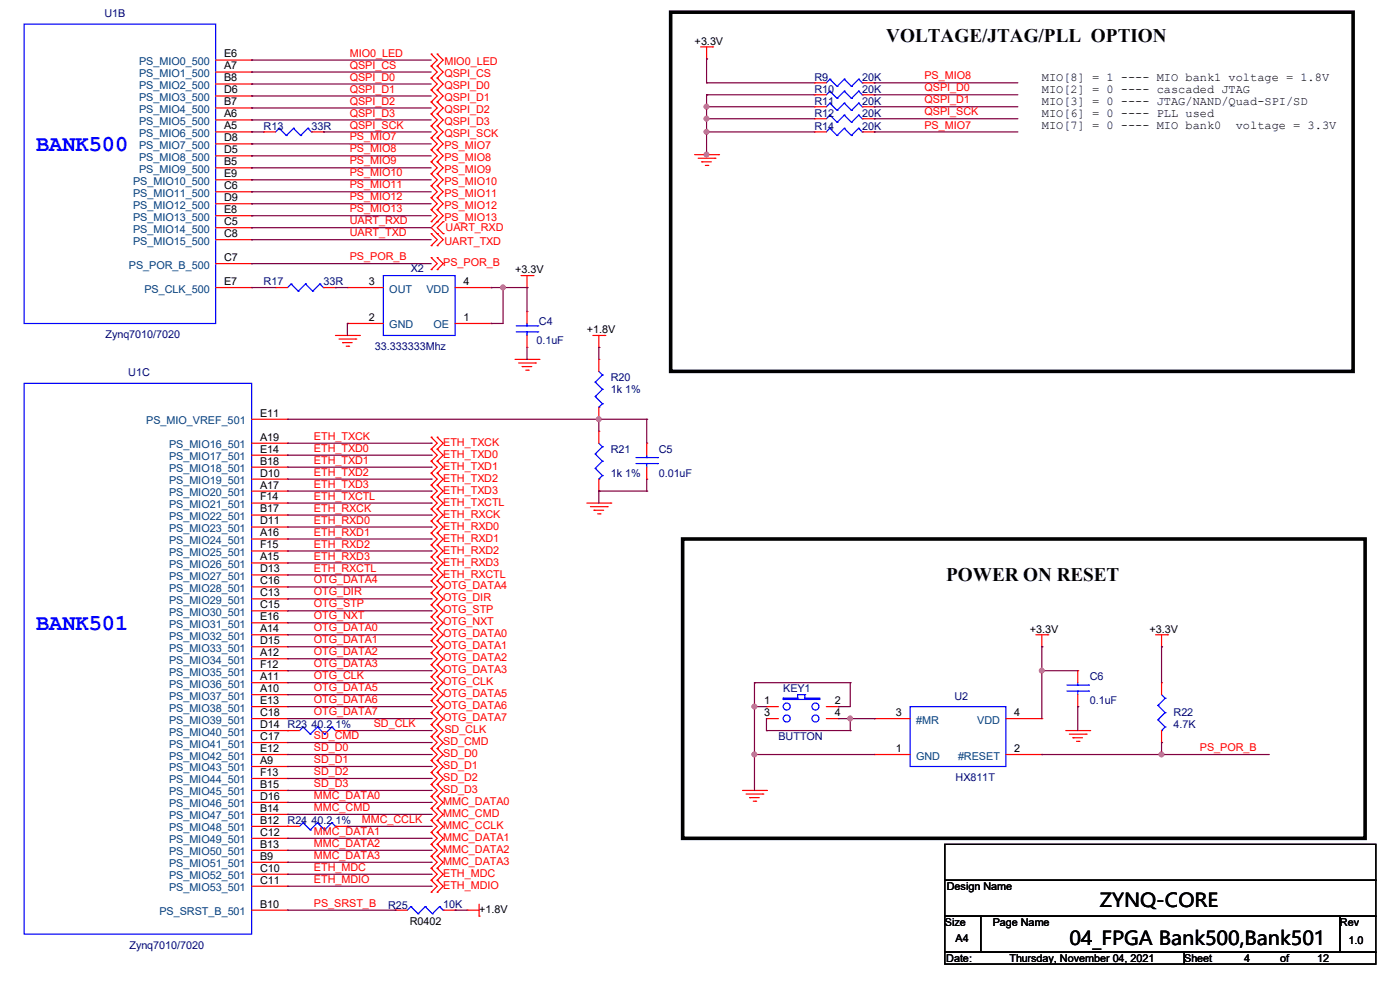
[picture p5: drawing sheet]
<svg xmlns="http://www.w3.org/2000/svg" width="297mm" height="210mm" viewBox="0 0 297 210" stroke-linecap="round" stroke-linejoin="round" font-family="sans-serif">
<path d="M142.3 2.6h144.8v76.2h-144.8zM144.8 114.3h144.8v63.5h-144.8z" fill="none" stroke="#000" stroke-width=".76"/>
<g fill="none" stroke="#f00" stroke-width=".25">
<path d="M45.8 12.7h7.6M45.8 15.3h7.6M45.8 17.8h7.6M53.4 12.7h.1M53.4 15.3h.1M53.4 17.8h.1M91.5 11.5h.1M91.5 14h.1M91.5 16.6h.1M91.5 19.1h.1M91.5 11.5l1.3 1.2-1.3 1.3M91.5 14l1.3 1.3-1.3 1.3"/>
<path d="M91.5 16.6l1.3 1.2-1.3 1.3M91.5 19.1l1.3 1.3-1.3 1.2M92.8 11.5h.1M92.8 14h.1M92.8 16.6h.1M92.8 19.1h.1M92.8 11.5l1.2 1.2-1.2 1.3M92.8 14l1.2 1.3-1.2 1.3M92.8 16.6l1.2 1.2-1.2 1.3M92.8 19.1l1.2 1.3-1.2 1.2M148.6 9.9h2.6M149.9 12.5h.1"/>
<path d="M149.9 9.9v2.6M151.2 9.9h.1M172.8 17.6h.1M172.8 17.6h2.5M182.9 17.6h2.6M185.5 17.6h.1M45.8 20.4h7.6M45.8 22.9h7.6M45.8 25.4h7.6M45.8 28h7.6M45.8 30.5h7.6M45.8 33.1h7.6"/>
<path d="M45.8 35.6h7.6M45.8 38.1h7.6M53.4 20.4h.1M53.4 22.9h.1M53.4 25.4h.1M53.4 28h.1M53.4 30.5h.1M53.4 33.1h.1M53.4 35.6h.1M53.4 38.1h.1M55.9 28h.1M55.9 28h2.6"/>
<path d="M66.1 28h2.5M68.6 28h.1M91.5 21.6h.1M91.5 24.2h.1M91.5 26.7h.1M91.5 29.3h.1M91.5 31.8h.1M91.5 34.3h.1M91.5 36.9h.1M91.5 39.4h.1M91.5 21.6l1.3 1.3-1.3 1.3M91.5 24.2l1.3 1.2-1.3 1.3"/>
<path d="M91.5 26.7l1.3 1.3-1.3 1.3M91.5 29.3l1.3 1.2-1.3 1.3M91.5 31.8l1.3 1.3-1.3 1.2M91.5 34.3l1.3 1.3-1.3 1.3M91.5 36.9l1.3 1.2-1.3 1.3M91.5 39.4l1.3 1.3-1.3 1.3M92.8 21.6h.1M92.8 24.2h.1M92.8 26.7h.1M92.8 29.3h.1M92.8 31.8h.1M92.8 34.3h.1"/>
<path d="M92.8 36.9h.1M92.8 39.4h.1M92.8 21.6l1.2 1.3-1.2 1.3M92.8 24.2l1.2 1.2-1.2 1.3M92.8 26.7l1.2 1.3-1.2 1.3M92.8 29.3l1.2 1.2-1.2 1.3M92.8 31.8l1.2 1.3-1.2 1.2M92.8 34.3l1.2 1.3-1.2 1.3M92.8 36.9l1.2 1.2-1.2 1.3M92.8 39.4l1.2 1.3-1.2 1.3M147.4 32.8h5M148.1 33.6h3.6"/>
<path d="M148.9 34.3h.1M148.9 34.3h2M149.6 35.1h.6M150.2 35.1h.1M151.7 33.6h.1M152.4 32.8h.1M172.8 22.6h.1M172.8 28h.1M172.8 25.2h.1M172.8 20.1h.1M172.8 22.6h2.5M172.8 28h2.5"/>
<path d="M172.8 25.2h2.5M172.8 20.1h2.5M182.9 22.6h2.6M182.9 28h2.6M182.9 25.2h2.6M182.9 20.1h2.6M185.5 22.6h.1M185.5 28h.1M185.5 25.2h.1M185.5 20.1h.1M45.8 40.7h7.6M45.8 43.2h7.6"/>
<path d="M45.8 45.8h7.6M45.8 48.3h7.6M45.8 50.8h7.6M45.8 55.9h7.6M53.4 40.7h.1M53.4 43.2h.1M53.4 45.8h.1M53.4 48.3h.1M53.4 50.8h.1M53.4 55.9h.1M91.5 42h.1M91.5 44.5h.1"/>
<path d="M91.5 47h.1M91.5 49.6h.1M91.5 52.1h.1M91.5 57.2h.1M91.5 54.7h.1M91.5 42l1.3 1.2-1.3 1.3M91.5 44.5l1.3 1.3-1.3 1.2M91.5 49.6l1.3 1.2-1.3 1.3M91.5 54.7l1.3 1.2-1.3 1.3M92.8 42h.1M92.8 44.5h.1M92.8 47h.1"/>
<path d="M92.8 49.6h.1M92.8 52.1h.1M92.8 57.2h.1M92.8 54.7h.1M92.8 42l1.2 1.2-1.2 1.3M92.8 44.5l1.2 1.3-2.5 2.5 2.5 2.5-1.2 1.3M92.8 54.7l1.2 1.2-1.2 1.3M94 49.6h.1M94 47h.1M94 47l-1.2 1.3 1.2 1.3M110.5 58.5h2.6M111.8 58.5v2.5"/>
<path d="M113.1 58.5h.1M45.8 61h7.6M53.4 61h.1M58.5 61h.1M58.5 61h2.5M68.6 61h2.6M71.2 61h.1M71.2 71.2h5M71.9 71.9h3.6M72.7 72.7h.1M72.7 72.7h2M73.4 73.4h.6"/>
<path d="M73.7 68.6h.1M73.7 61h.1M73.7 61h7.6M73.7 68.6h7.6M74 73.4h.1M75.5 71.9h.1M76.2 71.2h.1M96.6 61h7.6M96.6 68.6h7.6M104.2 68.6h.1M104.2 61h.1M109.3 76.2h5"/>
<path d="M110 77h3.6M110.8 77.8h.1M110.8 77.8h2M111.5 78.5h.6M111.8 61h.1M111.8 66.1h.1M111.8 73.7h.1M111.8 66.1v2.5M111.8 71.2v2.5M112.1 78.5h.1M113.6 77h.1M114.3 76.2h.1"/>
<path d="M125.8 71.2h2.5M127 73.7h.1M127 76.2h.1M127 71.2v2.5M127 76.2v2.6M128.3 71.2h.1M53.4 88.9h7.6M53.4 94h7.6M53.4 96.6h7.6M53.4 99.1h7.6M61 88.9h.1M61 94h.1"/>
<path d="M61 96.6h.1M61 99.1h.1M91.5 95.3h.1M91.5 92.8h.1M91.5 97.8h.1M91.5 92.8l1.3 1.2-1.3 1.3M91.5 95.3l1.3 1.3-1.3 1.2M91.5 97.8l1.3 1.3-1.3 1.3M92.8 95.3h.1M92.8 92.8h.1M92.8 97.8h.1M92.8 92.8l1.2 1.2-1.2 1.3"/>
<path d="M92.8 95.3l1.2 1.3-1.2 1.2M92.8 97.8l1.2 1.3-1.2 1.3M127 91.5h.1M127 88.9h.1M127 86.4v2.5M127 91.5v2.5M137.2 94h.1M137.2 94v2.6M137.2 99.1v2.5M53.4 106.7h7.6M53.4 101.6h7.6M53.4 104.2h7.6"/>
<path d="M53.4 109.3h7.6M53.4 111.8h7.6M53.4 114.3h7.6M53.4 116.9h7.6M53.4 119.4h7.6M61 101.6h.1M61 104.2h.1M61 106.7h.1M61 109.3h.1M61 111.8h.1M61 114.3h.1M61 116.9h.1"/>
<path d="M61 119.4h.1M91.5 110.5h.1M91.5 108h.1M91.5 118.2h.1M91.5 100.4h.1M91.5 102.9h.1M91.5 105.5h.1M91.5 113.1h.1M91.5 115.6h.1M91.5 108l1.3 1.3-1.3 1.2M91.5 118.2l1.3 1.2-1.3 1.3M91.5 100.4l1.3 1.2-1.3 1.3"/>
<path d="M91.5 102.9l1.3 1.3-1.3 1.3M91.5 105.5l1.3 1.2-1.3 1.3M91.5 110.5l1.3 1.3-1.3 1.3M91.5 113.1l1.3 1.2-1.3 1.3M91.5 115.6l1.3 1.3-1.3 1.3M92.8 110.5h.1M92.8 108h.1M92.8 118.2h.1M92.8 100.4h.1M92.8 102.9h.1M92.8 105.5h.1M92.8 113.1h.1"/>
<path d="M92.8 115.6h.1M92.8 108l1.2 1.3-1.2 1.2M92.8 118.2l1.2 1.2-1.2 1.3M92.8 100.4l1.2 1.2-1.2 1.3M92.8 102.9l1.2 1.3-1.2 1.3M92.8 105.5l1.2 1.2-1.2 1.3M92.8 110.5l1.2 1.3-1.2 1.3M92.8 113.1l1.2 1.2-1.2 1.3M92.8 115.6l1.2 1.3-1.2 1.3M124.5 106.7h5.1M125.3 107.5h3.5M126 108.2h.1"/>
<path d="M126 108.2h2.1M126.8 109h.5M127 104.2h.1M127 101.6v2.6M127.3 109h.1M128.8 107.5h.1M129.6 106.7h.1M137.2 101.6h.1M53.4 134.7h7.6M53.4 122h7.6M53.4 124.5h7.6M53.4 127h7.6"/>
<path d="M53.4 129.6h7.6M53.4 132.1h7.6M53.4 137.2h7.6M53.4 139.7h7.6M61 122h.1M61 124.5h.1M61 127h.1M61 129.6h.1M61 132.1h.1M61 134.7h.1M61 137.2h.1M61 139.7h.1"/>
<path d="M91.5 120.7h.1M91.5 128.3h.1M91.5 125.8h.1M91.5 123.2h.1M91.5 130.9h.1M91.5 133.4h.1M91.5 135.9h.1M91.5 138.5h.1M91.5 125.8l1.3 1.2-1.3 1.3M91.5 123.2l1.3 1.3-1.3 1.3M91.5 128.3l1.3 1.3-1.3 1.3M91.5 130.9l1.3 1.2-1.3 1.3"/>
<path d="M91.5 133.4l1.3 1.3-1.3 1.2M91.5 135.9l1.3 1.3-1.3 1.3M91.5 138.5l1.3 1.2-1.3 1.3M91.5 120.7l1.3 1.3-1.3 1.2M92.8 120.7h.1M92.8 128.3h.1M92.8 125.8h.1M92.8 123.2h.1M92.8 130.9h.1M92.8 133.4h.1M92.8 135.9h.1M92.8 138.5h.1"/>
<path d="M92.8 125.8l1.2 1.2-1.2 1.3M92.8 123.2l1.2 1.3-1.2 1.3M92.8 128.3l1.2 1.3-1.2 1.3M92.8 130.9l1.2 1.2-1.2 1.3M92.8 133.4l1.2 1.3-1.2 1.2M92.8 135.9l1.2 1.3-1.2 1.3M92.8 138.5l1.2 1.2-1.2 1.3M92.8 120.7l1.2 1.3-1.2 1.2M219.8 134.7h2.5M221 137.2h.1M221 134.7v2.5M222.3 134.7h.1"/>
<path d="M245.2 134.7h2.5M246.4 137.2h.1M246.4 134.7v2.5M247.7 134.7h.1M53.4 155h10.1M53.4 152.4h7.6M53.4 149.9h7.6M53.4 142.3h7.6M53.4 144.8h7.6M53.4 147.4h7.6M53.4 157.5h7.6M61 142.3h.1"/>
<path d="M61 144.8h.1M61 147.4h.1M61 149.9h.1M61 152.4h.1M61 155h.1M61 157.5h.1M71.2 155h2.5M73.7 155h.1M91.5 143.6h.1M91.5 141h.1M91.5 153.7h.1M91.5 156.3h.1"/>
<path d="M91.5 146.1h.1M91.5 148.6h.1M91.5 151.2h.1M91.5 158.8h.1M91.5 141l1.3 1.3-1.3 1.3M91.5 153.7l1.3 1.3-1.3 1.3M91.5 143.6l1.3 1.2-1.3 1.3M91.5 146.1l1.3 1.3-1.3 1.2M91.5 148.6l1.3 1.3-1.3 1.3M91.5 151.2l1.3 1.2-1.3 1.3M91.5 158.8l1.3 1.3-1.3 1.2M91.5 156.3l1.3 1.2-1.3 1.3"/>
<path d="M92.8 143.6h.1M92.8 141h.1M92.8 153.7h.1M92.8 156.3h.1M92.8 146.1h.1M92.8 148.6h.1M92.8 151.2h.1M92.8 158.8h.1M92.8 141l1.2 1.3-1.2 1.3M92.8 153.7l1.2 1.3-1.2 1.3M92.8 143.6l1.2 1.2-1.2 1.3M92.8 146.1l1.2 1.3-1.2 1.2"/>
<path d="M92.8 148.6l1.2 1.3-1.2 1.3M92.8 151.2l1.2 1.2-1.2 1.3M92.8 158.8l1.2 1.3-1.2 1.2M92.8 156.3l1.2 1.2-1.2 1.3M162.6 149.9h.1M162.6 152.4h.1M162.6 152.4h2.5M162.6 149.9h2.5M175.3 152.4h2.5M175.3 149.9h2.5M177.8 149.9h.1M177.8 152.4h.1"/>
<path d="M185.5 152.4h.1M185.5 152.4h7.6M213.4 152.4h7.6M221 152.4h.1M226.1 155h5.1M226.9 155.7h3.5M227.6 156.5h.1M227.6 156.5h2.1M228.4 157.3h.5M228.6 142.3h.1M228.6 149.9h.1M228.6 142.3v2.5"/>
<path d="M228.6 147.4v2.5M228.9 157.3h.1M230.4 155.7h.1M231.2 155h.1M246.4 144.8h.1M246.4 157.5h.1M246.4 144.8v2.6M246.4 155v2.5M53.4 167.7h7.6M53.4 160.1h7.6M53.4 175.3h10.1M53.4 162.6h7.6"/>
<path d="M53.4 165.1h7.6M53.4 170.2h7.6M53.4 172.8h7.6M53.4 177.8h7.6M61 175.3h.1M61 160.1h.1M61 162.6h.1M61 165.1h.1M61 167.7h.1M61 170.2h.1M61 172.8h.1M61 177.8h.1"/>
<path d="M71.2 175.3h2.5M73.7 175.3h.1M91.5 163.9h.1M91.5 161.3h.1M91.5 171.5h.1M91.5 169h.1M91.5 174h.1M91.5 176.6h.1M91.5 179.1h.1M91.5 166.4h.1M91.5 161.3l1.3 1.3-1.3 1.3M91.5 169l1.3 1.2-1.3 1.3"/>
<path d="M91.5 171.5l1.3 1.3-1.3 1.2M91.5 174l1.3 1.3-1.3 1.3M91.5 176.6l1.3 1.2-1.3 1.3M91.5 179.1l1.3 1.3-1.3 1.3M91.5 163.9l1.3 1.2-1.3 1.3M91.5 166.4l1.3 1.3-1.3 1.3M92.8 163.9h.1M92.8 161.3h.1M92.8 171.5h.1M92.8 169h.1M92.8 174h.1M92.8 176.6h.1"/>
<path d="M92.8 179.1h.1M92.8 166.4h.1M92.8 161.3l1.2 1.3-1.2 1.3M92.8 169l1.2 1.2-1.2 1.3M92.8 171.5l1.2 1.3-1.2 1.2M92.8 174l1.2 1.3-1.2 1.3M92.8 176.6l1.2 1.2-1.2 1.3M92.8 179.1l1.2 1.3-1.2 1.3M92.8 163.9l1.2 1.2-1.2 1.3M92.8 166.4l1.2 1.3-1.2 1.3M157.5 167.7h5.1M158.3 168.4h3.5"/>
<path d="M159 169.2h.1M159 169.2h2.1M159.8 170h.5M160.3 170h.1M161.8 168.4h.1M162.6 167.7h.1M185.5 160.1h.1M185.5 160.1h7.6M213.4 160.1h7.6M221 160.1h.1M53.4 193.1h7.6M53.4 180.4h7.6"/>
<path d="M53.4 182.9h7.6M53.4 185.5h7.6M53.4 188h7.6M61 180.4h.1M61 182.9h.1M61 185.5h.1M61 188h.1M61 193.1h.1M83.9 193.1h.1M83.9 193.1h2.5M91.5 181.7h.1M91.5 184.2h.1"/>
<path d="M91.5 186.7h.1M91.5 189.3h.1M91.5 181.7l1.3 1.2-1.3 1.3M91.5 184.2l1.3 1.3-1.3 1.2M91.5 186.7l1.3 1.3-1.3 1.3M92.8 181.7h.1M92.8 184.2h.1M92.8 186.7h.1M92.8 189.3h.1M92.8 181.7l1.2 1.2-1.2 1.3M92.8 184.2l1.2 1.3-1.2 1.2M92.8 186.7l1.2 1.3-1.2 1.3"/>
<path d="M94 193.1h2.6M96.6 193.1h.1M99.1 193.1h.1M99.1 193.1h2.5M101.6 194.4h.1M101.6 191.8v2.6"/>
</g>
<path d="M200.4 179.1h91.5v7.6h-91.5zM200.4 186.7h91.5v7.7h-91.5zM200.4 194.4h7.7v7.6h-7.7zM208.1 194.4h76.2v7.6h-76.2zM284.3 194.4h7.6v7.6h-7.6zM200.4 202h50.8v2.5h-50.8zM251.2 202h40.7v2.5h-40.7z" fill="none" stroke="#000" stroke-width=".25"/>
<g fill="none" stroke="#00f" stroke-width=".25">
<path d="M5.1 5.1h40.7v63.5h-40.7zM176.1 16.8h.1M176.1 19.3h.1M176.1 16.8l-.8 .8M176.1 16.8l1.5 1.5M176.1 19.3l-.8 .8M176.1 19.3l1.5 1.6M177.6 18.3h.1M179.1 16.8h.1M179.1 19.3h.1M179.1 16.8l-1.5 1.5M179.1 16.8l1.5 1.5"/>
<path d="M179.1 19.3l-1.5 1.6M179.1 19.3l1.5 1.6M180.6 18.3h.1M182.2 16.8h.1M182.2 19.3h.1M182.2 16.8l-1.6 1.5M182.2 16.8l.7 .8M182.2 19.3l-1.6 1.6M182.2 19.3l.7 .8M182.9 17.6h.1M59.2 27.2h.1M59.2 27.2l-.7 .8"/>
<path d="M59.2 27.2l1.5 1.5M60.7 28.7h.1M62.3 27.2h.1M62.3 27.2l-1.6 1.5M62.3 27.2l1.5 1.5M63.8 28.7h.1M65.3 27.2h.1M65.3 27.2l-1.5 1.5M65.3 27.2l.8 .8M66.1 28h.1M176.1 21.9h.1M176.1 27.2h.1"/>
<path d="M176.1 24.4h.1M176.1 21.9l-.8 .7M176.1 21.9l1.5 1.5M176.1 27.2l-.8 .8M176.1 27.2l1.5 1.5M176.1 24.4l-.8 .8M176.1 24.4l1.5 1.6M177.6 23.4h.1M177.6 28.7h.1M177.6 26h.1M177.6 20.9h.1M179.1 21.9h.1"/>
<path d="M179.1 27.2h.1M179.1 24.4h.1M179.1 21.9l-1.5 1.5M179.1 21.9l1.5 1.5M179.1 27.2l-1.5 1.5M179.1 27.2l1.5 1.5M179.1 24.4l-1.5 1.6M179.1 24.4l1.5 1.6M180.6 23.4h.1M180.6 28.7h.1M180.6 26h.1M180.6 20.9h.1"/>
<path d="M182.2 21.9h.1M182.2 27.2h.1M182.2 24.4h.1M182.2 21.9l-1.6 1.5M182.2 21.9l.7 .7M182.2 27.2l-1.6 1.5M182.2 27.2l.7 .8M182.2 24.4l-1.6 1.6M182.2 24.4l.7 .8M182.9 22.6h.1M182.9 28h.1M182.9 25.2h.1"/>
<path d="M182.9 20.1h.1M81.3 58.5h15.3v12.7h-15.3zM61.8 60.2h.1M61.8 60.2l-.8 .8M61.8 60.2l1.5 1.6M63.3 61.8h.1M64.8 60.2h.1M64.8 60.2l-1.5 1.6M64.8 60.2l1.5 1.6M66.3 61.8h.1M67.9 60.2h.1M67.9 60.2l-1.6 1.6"/>
<path d="M67.9 60.2l.7 .8M68.6 61h.1M109.5 70.4h4.6M109.5 69.1h4.6M111.8 69.1h.1M111.8 70.4h.1M111.8 68.6v.5M111.8 70.4v.8M114.1 70.4h.1M114.1 69.1h.1M127 78.8l.8 .7M127.8 79.5h.1"/>
<path d="M127.8 79.5l-1.5 1.6M5.1 81.3h48.3v116.9h-48.3zM126.3 96.3h.1M126.3 99.4h.1M126.3 81.1h.1M126.3 84.1h.1M126.3 96.3l1.5 1.5M126.3 99.4l1.5 1.5M126.3 81.1l1.5 1.5M126.3 84.1l1.5 1.5M127 86.4h.1M127 94l.8 .8"/>
<path d="M127.8 94.8h.1M127.8 97.8h.1M127.8 82.6h.1M127.8 85.6h.1M127.8 94.8l-1.5 1.5M127.8 97.8l-1.5 1.6M127.8 82.6l-1.5 1.5M127.8 85.6l-.8 .8M134.9 98.3h4.6M134.9 97.1h4.6M137.2 97.1h.1M137.2 98.3h.1"/>
<path d="M137.2 96.6v.5M137.2 98.3v.8M139.5 98.3h.1M139.5 97.1h.1M127 101.6h.1M127.8 100.9h.1M127.8 100.9l-.8 .7M64.3 154.2h.1M64.3 154.2l-.8 .8M64.3 154.2l1.5 1.5M65.8 155.7h.1M67.4 154.2h.1"/>
<path d="M67.4 154.2l-1.6 1.5M67.4 154.2l1.5 1.5M68.9 155.7h.1M70.4 154.2h.1M70.4 154.2l-1.5 1.5M70.4 154.2l.8 .8M71.2 155h.1M166.2 148.1h.1M166.2 148.4h.1M166.2 148.4h7.6M166.2 148.1h3M166.2 148.1v.3"/>
<path d="M169.2 147.4h.1M169.2 148.1h.1M169.2 147.4h1.5M169.2 147.4v.7M170.7 148.1h.1M170.7 147.4h.1M170.7 148.1h3.1M170.7 147.4v.7M173.8 148.4h.1M173.8 148.1h.1M173.8 148.1v.3M193.1 149.9h20.3v12.7h-20.3z"/>
<path d="M226.4 146.6h4.5M226.4 145.3h4.5M228.6 145.3h.1M228.6 146.6h.1M228.6 144.8v.5M228.6 146.6v.8M230.9 146.6h.1M230.9 145.3h.1M245.7 149.6h.1M245.7 152.7h.1M245.7 149.6l1.5 1.6M245.7 152.7l1.5 1.5"/>
<path d="M246.4 155h.1M246.4 147.4l.8 .7M247.2 148.1h.1M247.2 151.2h.1M247.2 154.2h.1M247.2 148.1l-1.5 1.5M247.2 151.2l-1.5 1.5M247.2 154.2l-.8 .8M64.3 174.5h.1M64.3 174.5l-.8 .8M64.3 174.5l1.5 1.6M65.8 176.1h.1"/>
<path d="M67.4 174.5h.1M67.4 174.5l-1.6 1.6M67.4 174.5l1.5 1.6M68.9 176.1h.1M70.4 174.5h.1M70.4 174.5l-1.5 1.6M70.4 174.5l.8 .8M71.2 175.3h.1M87.2 192.3h.1M87.2 192.3l-.8 .8M87.2 192.3l1.5 1.5M88.7 193.8h.1"/>
<path d="M90.2 192.3h.1M90.2 192.3l-1.5 1.5M90.2 192.3l1.5 1.5M91.7 193.8h.1M93.3 192.3h.1M93.3 192.3l-1.6 1.5M93.3 192.3l.7 .8M94 193.1h.1"/>
<circle cx="166.9" cy="152.4" r=".74"/>
<circle cx="166.9" cy="149.9" r=".74"/>
<circle cx="173" cy="152.4" r=".74"/>
<circle cx="173" cy="149.9" r=".74"/>
</g>
<g fill="none" stroke="#800040" stroke-width=".25">
<path d="M53.4 12.7h.1M53.4 15.3h.1M53.4 17.8h.1M53.4 12.7h38.1M53.4 15.3h38.1M53.4 17.8h38.1M149.9 12.5h.1M149.9 17.6h.1M149.9 12.5v5.1M149.9 17.6h22.9M185.5 17.6h.1M185.5 17.6h30.4"/>
<path d="M53.4 20.4h.1M53.4 22.9h.1M53.4 25.4h.1M53.4 30.5h.1M53.4 33.1h.1M53.4 35.6h.1M53.4 38.1h.1M53.4 28h.1M53.4 20.4h38.1M53.4 22.9h38.1M53.4 25.4h38.1M53.4 28h2.5"/>
<path d="M53.4 30.5h38.1M53.4 33.1h38.1M53.4 35.6h38.1M53.4 38.1h38.1M68.6 28h.1M68.6 28h22.9M149.9 20.1h.1M149.9 22.6h.1M149.9 25.2h.1M149.9 28h.1M149.9 33.1h.1M149.9 28h22.9"/>
<path d="M149.9 20.1v13M149.9 20.1h22.9M149.9 22.6h22.9M149.9 25.2h22.9M185.5 20.1h.1M185.5 22.6h.1M185.5 25.2h.1M185.5 28h.1M185.5 28h30.4M185.5 20.1h30.4M185.5 22.6h30.4M185.5 25.2h30.4"/>
<path d="M53.4 40.7h.1M53.4 43.2h.1M53.4 48.3h.1M53.4 50.8h.1M53.4 55.9h.1M53.4 45.8h.1M53.4 40.7h38.1M53.4 43.2h38.1M53.4 48.3h38.1M53.4 50.8h38.1M53.4 55.9h38.1M53.4 45.8h38.1"/>
<path d="M53.4 61h.1M53.4 61h5.1M71.2 61h.1M71.2 61h2.5M73.7 68.6h.1M73.7 68.6v2.6M104.2 61h.1M104.2 68.6h.1M104.2 61h7.6M106.7 61h.1M106.7 61v7.6h-2.5M111.8 61h.1"/>
<path d="M111.8 76.2h.1M111.8 61v5.1M111.8 73.7v2.5M127 73.7h.1M127 73.7v2.5M61 88.9h76.2M61 94h30.5M61 96.6h30.5M61 99.1h30.5M91.5 94h.1M91.5 96.6h.1M91.5 99.1h.1"/>
<path d="M127 88.9h.1M127 88.9v2.6M137.2 88.9h.1M137.2 88.9v5.1M61 109.3h30.5M61 119.4h30.5M61 104.2h30.5M61 101.6h30.5M61 106.7h30.5M61 111.8h30.5M61 114.3h30.5M61 116.9h30.5"/>
<path d="M91.5 109.3h.1M91.5 119.4h.1M91.5 101.6h.1M91.5 104.2h.1M91.5 106.7h.1M91.5 111.8h.1M91.5 114.3h.1M91.5 116.9h.1M127 104.2h.1M127 104.2v2.5M127 104.2h10.2M137.2 104.2h.1"/>
<path d="M137.2 101.6v2.6M61 127h30.5M61 124.5h30.5M61 129.6h30.5M61 132.1h30.5M61 134.7h30.5M61 137.2h30.5M61 139.7h30.5M61 122h30.5M91.5 127h.1M91.5 124.5h.1M91.5 129.6h.1"/>
<path d="M91.5 132.1h.1M91.5 134.7h.1M91.5 137.2h.1M91.5 139.7h.1M91.5 122h.1M221 137.2h.1M221 137.2v15.2M246.4 137.2h.1M246.4 137.2v7.6M61 142.3h30.5M61 152.4h30.5M61 144.8h30.5"/>
<path d="M61 147.4h30.5M61 149.9h30.5M61 157.5h30.5M73.7 155h17.8M91.5 142.3h.1M91.5 155h.1M91.5 144.8h.1M91.5 147.4h.1M91.5 149.9h.1M91.5 152.4h.1M91.5 157.5h.1M160.1 144.8h.1"/>
<path d="M160.1 149.9h.1M160.1 144.8v22.9M160.1 144.8h20.3M160.1 149.9h2.5M162.6 155h.1M162.6 155h17.8M162.6 152.4v2.6M177.8 149.9h.1M177.8 152.4h7.7M180.4 152.4h.1M180.4 144.8h.1M180.4 155h.1"/>
<path d="M180.4 144.8v5.1h-2.6M180.4 152.4v2.6M185.5 152.4h.1M221 142.3h.1M221 142.3h7.6M228.6 149.9h.1M228.6 149.9v5.1M246.4 157.5h.1M246.4 157.5v2.6M61 160.1h30.5M61 162.6h30.5M61 170.2h30.5"/>
<path d="M61 172.8h30.5M61 177.8h30.5M61 165.1h30.5M61 167.7h30.5M73.7 175.3h17.8M91.5 162.6h.1M91.5 170.2h.1M91.5 172.8h.1M91.5 177.8h.1M91.5 175.3h.1M91.5 160.1h.1M91.5 165.1h.1"/>
<path d="M91.5 167.7h.1M160.1 160.1h.1M160.1 160.1h25.4M221 160.1h.1M221 160.1h48.3M246.4 160.1h.1M61 180.4h30.5M61 182.9h30.5M61 193.1h22.9M61 185.5h30.5M61 188h30.5M83.9 193.1h.1"/>
<path d="M91.5 180.4h.1M91.5 182.9h.1M91.5 185.5h.1M91.5 188h.1M96.6 193.1h.1M96.6 193.1h2.5"/>
</g>
<g fill="#f0f" stroke="#f0f" stroke-width=".25">
<circle cx="106.7" cy="61" r=".49"/>
<circle cx="221" cy="142.3" r=".49"/>
<circle cx="246.4" cy="160" r=".49"/>
<circle cx="149.9" cy="22.6" r=".49"/>
<circle cx="149.9" cy="25.2" r=".49"/>
<circle cx="149.9" cy="28" r=".49"/>
<circle cx="149.9" cy="32.8" r=".49"/>
<circle cx="127" cy="88.9" r=".49"/>
<circle cx="160" cy="149.9" r=".49"/>
<circle cx="160" cy="160" r=".49"/>
<circle cx="180.4" cy="152.4" r=".49"/>
</g>
<g font-size="4.8" fill="#00f">
<text x="7.7" y="32">BANK500</text>
<text x="7.7" y="133.6">BANK501</text>
</g>
<g font-size="4.1">
<text x="188" y="8.8">VOLTAGE/JTAG/PLL OPTION</text>
<text x="200.7" y="123.1">POWER ON RESET</text>
<text x="233.3" y="192.4">ZYNQ-CORE</text>
<text x="226.9" y="200.6">04_FPGA Bank500,Bank501</text>
</g>
<g font-size="2.5">
<text x="221" y="17.1">MIO[8] = 1 ---- MIO bank1 voltage = 1.8V</text>
<text x="221" y="19.6">MIO[2] = 0 ---- cascaded JTAG</text>
<text x="221" y="22.2">MIO[3] = 0 ---- JTAG/NAND/Quad-SPI/SD</text>
<text x="221" y="24.7">MIO[6] = 0 ---- PLL used</text>
<text x="221" y="27.3">MIO[7] = 0 ---- MIO bank0</text>
<text x="262.2" y="27.3">voltage = 3.3V</text>
</g>
<g font-size="2.3" fill="#000080">
<text x="22.1" y="3.6">U1B</text>
<text x="172.8" y="17.1">R9</text>
<text x="182.9" y="17.1">20K</text>
<text x="172.8" y="22.2">R11</text>
<text x="172.8" y="19.6">R10</text>
<text x="182.9" y="22.2">20K</text>
<text x="182.9" y="19.6">20K</text>
<text x="55.9" y="27.5">R13</text>
<text x="66.1" y="27.5">33R</text>
<text x="172.8" y="27.5">R14</text>
<text x="172.8" y="24.7">R12</text>
<text x="182.9" y="27.5">20K</text>
<text x="182.9" y="24.7">20K</text>
<text x="87.2" y="57.7">X2</text>
<text x="55.9" y="60.5">R17</text>
<text x="68.6" y="60.5">33R</text>
<text x="22.4" y="71.7">Zynq7010/7020</text>
<text x="114.3" y="68.9">C4</text>
<text x="79.5" y="74.3">33.333333Mhz</text>
<text x="113.8" y="73">0.1uF</text>
<text x="27.2" y="79.8">U1C</text>
<text x="129.6" y="80.9">R20</text>
<text x="129.6" y="83.4">1k 1%</text>
<text x="129.6" y="96.1">R21</text>
<text x="129.6" y="101.2">1k 1%</text>
<text x="139.7" y="96.1">C5</text>
<text x="139.7" y="101.2">0.01uF</text>
<text x="166.2" y="146.9">KEY1</text>
<text x="202.5" y="148.4">U2</text>
<text x="231.2" y="144.4">C6</text>
<text x="231.2" y="149.4">0.1uF</text>
<text x="61" y="154.5">R23 40.2 1%</text>
<text x="249" y="152">R22</text>
<text x="249" y="154.5">4.7K</text>
<text x="165.1" y="157.1">BUTTON</text>
<text x="202.7" y="165.7">HX811T</text>
<text x="61" y="174.8">R24 40.2 1%</text>
<text x="82.3" y="192.9">R25</text>
<text x="94" y="192.6">10K</text>
<text x="27.5" y="201.3">Zynq7010/7020</text>
</g>
<g font-size="2.3">
<text x="147.4" y="9.5">+3.3V</text>
<text x="47.5" y="12.2">E6</text>
<text x="47.5" y="14.7">A7</text>
<text x="47.5" y="17.3">B8</text>
<text x="47.5" y="19.8">D6</text>
<text x="47.5" y="22.4">B7</text>
<text x="47.5" y="24.9">A6</text>
<text x="47.5" y="27.4">A5</text>
<text x="47.5" y="30">D8</text>
<text x="47.5" y="32.5">D5</text>
<text x="47.5" y="35.1">B5</text>
<text x="47.5" y="37.6">E9</text>
<text x="47.5" y="40.1">C6</text>
<text x="47.5" y="42.7">D9</text>
<text x="47.5" y="45.2">E8</text>
<text x="47.5" y="47.8">C5</text>
<text x="47.5" y="50.3">C8</text>
<text x="47.5" y="55.4">C7</text>
<text x="109.3" y="58">+3.3V</text>
<text x="47.5" y="60.5">E7</text>
<text x="78.3" y="60.5">3</text>
<text x="98.3" y="60.5">4</text>
<text x="78.3" y="68.1">2</text>
<text x="98.3" y="68.1">1</text>
<text x="124.5" y="70.7">+1.8V</text>
<text x="55.2" y="88.4">E11</text>
<text x="55.2" y="93.5">A19</text>
<text x="55.2" y="96">E14</text>
<text x="55.2" y="98.6">B18</text>
<text x="55.2" y="101.1">D10</text>
<text x="55.2" y="103.6">A17</text>
<text x="55.2" y="106.2">F14</text>
<text x="55.2" y="108.7">B17</text>
<text x="55.2" y="111.3">D11</text>
<text x="55.2" y="113.8">A16</text>
<text x="55.2" y="116.3">F15</text>
<text x="55.2" y="118.9">A15</text>
<text x="55.2" y="121.4">D13</text>
<text x="55.2" y="124">C16</text>
<text x="55.2" y="126.5">C13</text>
<text x="55.2" y="129">C15</text>
<text x="55.2" y="131.6">E16</text>
<text x="55.2" y="134.1">A14</text>
<text x="55.2" y="136.7">D15</text>
<text x="218.5" y="134.2">+3.3V</text>
<text x="243.9" y="134.2">+3.3V</text>
<text x="55.2" y="139.2">A12</text>
<text x="55.2" y="141.7">F12</text>
<text x="55.2" y="144.3">A11</text>
<text x="55.2" y="146.8">A10</text>
<text x="55.2" y="149.4">E13</text>
<text x="162.1" y="149.4">1</text>
<text x="177.1" y="149.4">2</text>
<text x="55.2" y="151.9">C18</text>
<text x="55.2" y="154.4">D14</text>
<text x="162.1" y="151.9">3</text>
<text x="177.1" y="151.9">4</text>
<text x="190" y="151.9">3</text>
<text x="215.2" y="151.9">4</text>
<text x="55.2" y="157">C17</text>
<text x="55.2" y="159.5">E12</text>
<text x="190" y="159.5">1</text>
<text x="215.2" y="159.5">2</text>
<text x="55.2" y="162.1">A9</text>
<text x="55.2" y="164.6">F13</text>
<text x="55.2" y="167.1">B15</text>
<text x="55.2" y="169.7">D16</text>
<text x="55.2" y="172.2">B14</text>
<text x="55.2" y="174.8">B12</text>
<text x="55.2" y="177.3">C12</text>
<text x="55.2" y="179.8">B13</text>
<text x="55.2" y="182.4">B9</text>
<text x="55.2" y="184.9">C10</text>
<text x="55.2" y="187.5">C11</text>
<text x="200.9" y="188.8">Design Name</text>
<text x="55.2" y="192.5">B10</text>
<text x="86.9" y="196.2">R0402</text>
<text x="101.6" y="193.6">+1.8V</text>
<text x="200.5" y="196.4">Size</text>
<text x="210.6" y="196.4">Page Name</text>
<text x="284.3" y="196.4">Rev</text>
<text x="202.7" y="199.7">A4</text>
<text x="286.1" y="200.2">1.0</text>
<text x="200.7" y="204">Date:</text>
<text x="214.2" y="204">Thursday, November 04, 2021</text>
<text x="251.2" y="204">Sheet</text>
<text x="264" y="204">4</text>
<text x="271.6" y="204">of</text>
<text x="279.4" y="204">12</text>
</g>
<g font-size="2.3" fill="#004080">
<text x="29.5" y="13.8">PS_MIO0_500</text>
<text x="29.5" y="16.3">PS_MIO1_500</text>
<text x="29.5" y="18.9">PS_MIO2_500</text>
<text x="29.5" y="21.4">PS_MIO3_500</text>
<text x="29.5" y="24">PS_MIO4_500</text>
<text x="29.5" y="26.5">PS_MIO5_500</text>
<text x="29.5" y="29">PS_MIO6_500</text>
<text x="29.5" y="31.6">PS_MIO7_500</text>
<text x="29.5" y="34.1">PS_MIO8_500</text>
<text x="28.2" y="39.2">PS_MIO10_500</text>
<text x="28.2" y="41.7">PS_MIO11_500</text>
<text x="29.5" y="36.7">PS_MIO9_500</text>
<text x="28.2" y="44.3">PS_MIO12_500</text>
<text x="28.2" y="46.8">PS_MIO13_500</text>
<text x="28.2" y="49.4">PS_MIO14_500</text>
<text x="28.2" y="51.9">PS_MIO15_500</text>
<text x="27.3" y="57">PS_POR_B_500</text>
<text x="30.7" y="62.1">PS_CLK_500</text>
<text x="82.6" y="62.1">OUT</text>
<text x="90.5" y="62.1">VDD</text>
<text x="82.6" y="69.7">GND</text>
<text x="92" y="69.7">OE</text>
<text x="31" y="90">PS_MIO_VREF_501</text>
<text x="35.9" y="95.1">PS_MIO16_501</text>
<text x="35.9" y="97.6">PS_MIO17_501</text>
<text x="35.9" y="100.2">PS_MIO18_501</text>
<text x="35.9" y="102.7">PS_MIO19_501</text>
<text x="35.9" y="105.2">PS_MIO20_501</text>
<text x="35.9" y="107.8">PS_MIO21_501</text>
<text x="35.9" y="110.3">PS_MIO22_501</text>
<text x="35.9" y="112.9">PS_MIO23_501</text>
<text x="35.9" y="115.4">PS_MIO24_501</text>
<text x="35.9" y="117.9">PS_MIO25_501</text>
<text x="35.9" y="120.5">PS_MIO26_501</text>
<text x="35.9" y="123">PS_MIO27_501</text>
<text x="35.9" y="125.6">PS_MIO28_501</text>
<text x="35.9" y="128.1">PS_MIO29_501</text>
<text x="35.9" y="130.6">PS_MIO30_501</text>
<text x="35.9" y="133.2">PS_MIO31_501</text>
<text x="35.9" y="135.7">PS_MIO32_501</text>
<text x="35.9" y="138.3">PS_MIO33_501</text>
<text x="35.9" y="140.8">PS_MIO34_501</text>
<text x="35.9" y="143.3">PS_MIO35_501</text>
<text x="35.9" y="145.9">PS_MIO36_501</text>
<text x="35.9" y="148.4">PS_MIO37_501</text>
<text x="35.9" y="151">PS_MIO38_501</text>
<text x="35.9" y="153.5">PS_MIO39_501</text>
<text x="194.4" y="153.5">#MR</text>
<text x="207.3" y="153.5">VDD</text>
<text x="35.9" y="156">PS_MIO40_501</text>
<text x="35.9" y="158.6">PS_MIO41_501</text>
<text x="35.9" y="161.1">PS_MIO42_501</text>
<text x="194.4" y="161.1">GND</text>
<text x="203.2" y="161.1">#RESET</text>
<text x="35.9" y="163.7">PS_MIO43_501</text>
<text x="35.9" y="166.2">PS_MIO44_501</text>
<text x="35.9" y="168.7">PS_MIO45_501</text>
<text x="35.9" y="171.3">PS_MIO46_501</text>
<text x="35.9" y="173.8">PS_MIO47_501</text>
<text x="35.9" y="176.4">PS_MIO48_501</text>
<text x="35.9" y="178.9">PS_MIO49_501</text>
<text x="35.9" y="181.4">PS_MIO50_501</text>
<text x="35.9" y="184">PS_MIO51_501</text>
<text x="35.9" y="186.5">PS_MIO52_501</text>
<text x="35.9" y="189.1">PS_MIO53_501</text>
<text x="33.8" y="194.1">PS_SRST_B_501</text>
</g>
<g font-size="2.3" fill="#f00">
<text x="74.2" y="12">MIO0_LED</text>
<text x="74.2" y="14.6">QSPI_CS</text>
<text x="74.2" y="17.1">QSPI_D0</text>
<text x="94.3" y="13.8">MIO0_LED</text>
<text x="94.3" y="16.3">QSPI_CS</text>
<text x="196.1" y="16.8">PS_MIO8</text>
<text x="74.2" y="19.6">QSPI_D1</text>
<text x="74.2" y="22.2">QSPI_D2</text>
<text x="94.3" y="18.9">QSPI_D0</text>
<text x="94.3" y="21.4">QSPI_D1</text>
<text x="94.3" y="24">QSPI_D2</text>
<text x="196.1" y="19.4">QSPI_D0</text>
<text x="196.1" y="21.9">QSPI_D1</text>
<text x="74.2" y="24.7">QSPI_D3</text>
<text x="74.2" y="27.3">QSPI_SCK</text>
<text x="74.2" y="29.8">PS_MIO7</text>
<text x="94.3" y="26.5">QSPI_D3</text>
<text x="94.3" y="29">QSPI_SCK</text>
<text x="196.1" y="24.5">QSPI_SCK</text>
<text x="196.1" y="27.3">PS_MIO7</text>
<text x="74.2" y="32.3">PS_MIO8</text>
<text x="74.2" y="34.9">PS_MIO9</text>
<text x="94.3" y="31.6">PS_MIO7</text>
<text x="94.3" y="34.1">PS_MIO8</text>
<text x="74.2" y="37.4">PS_MIO10</text>
<text x="74.2" y="40">PS_MIO11</text>
<text x="94.3" y="36.7">PS_MIO9</text>
<text x="94.3" y="39.2">PS_MIO10</text>
<text x="94.3" y="41.7">PS_MIO11</text>
<text x="74.2" y="42.5">PS_MIO12</text>
<text x="74.2" y="47.6">UART_RXD</text>
<text x="74.2" y="45">PS_MIO13</text>
<text x="94.3" y="44.3">PS_MIO12</text>
<text x="94.3" y="46.8">PS_MIO13</text>
<text x="74.2" y="50.1">UART_TXD</text>
<text x="94.3" y="51.9">UART_TXD</text>
<text x="94.5" y="49.1">UART_RXD</text>
<text x="74.2" y="55.2">PS_POR_B</text>
<text x="94" y="56.5">PS_POR_B</text>
<text x="66.6" y="93.3">ETH_TXCK</text>
<text x="66.6" y="95.8">ETH_TXD0</text>
<text x="94" y="94.6">ETH_TXCK</text>
<text x="66.6" y="98.4">ETH_TXD1</text>
<text x="66.6" y="100.9">ETH_TXD2</text>
<text x="94" y="97.1">ETH_TXD0</text>
<text x="94" y="99.7">ETH_TXD1</text>
<text x="66.6" y="103.5">ETH_TXD3</text>
<text x="66.6" y="106">ETH_TXCTL</text>
<text x="94" y="102.2">ETH_TXD2</text>
<text x="94" y="104.7">ETH_TXD3</text>
<text x="94" y="107.3">ETH_TXCTL</text>
<text x="66.6" y="108.5">ETH_RXCK</text>
<text x="66.6" y="111.1">ETH_RXD0</text>
<text x="66.6" y="113.6">ETH_RXD1</text>
<text x="94" y="109.8">ETH_RXCK</text>
<text x="94" y="112.4">ETH_RXD0</text>
<text x="66.6" y="118.7">ETH_RXD3</text>
<text x="66.6" y="116.2">ETH_RXD2</text>
<text x="94" y="120">ETH_RXD3</text>
<text x="94" y="114.9">ETH_RXD1</text>
<text x="94" y="117.4">ETH_RXD2</text>
<text x="66.6" y="123.8">OTG_DATA4</text>
<text x="66.6" y="121.2">ETH_RXCTL</text>
<text x="94" y="125.1">OTG_DATA4</text>
<text x="94" y="122.5">ETH_RXCTL</text>
<text x="66.6" y="126.3">OTG_DIR</text>
<text x="66.6" y="128.9">OTG_STP</text>
<text x="66.6" y="131.4">OTG_NXT</text>
<text x="94" y="127.6">OTG_DIR</text>
<text x="94" y="130.1">OTG_STP</text>
<text x="66.6" y="133.9">OTG_DATA0</text>
<text x="66.6" y="136.5">OTG_DATA1</text>
<text x="94" y="132.7">OTG_NXT</text>
<text x="94" y="135.2">OTG_DATA0</text>
<text x="94" y="137.8">OTG_DATA1</text>
<text x="66.6" y="141.6">OTG_DATA3</text>
<text x="66.6" y="139">OTG_DATA2</text>
<text x="94" y="142.8">OTG_DATA3</text>
<text x="94" y="140.3">OTG_DATA2</text>
<text x="66.6" y="144.1">OTG_CLK</text>
<text x="66.6" y="146.6">OTG_DATA5</text>
<text x="66.6" y="149.2">OTG_DATA6</text>
<text x="94" y="145.4">OTG_CLK</text>
<text x="94" y="147.9">OTG_DATA5</text>
<text x="66.6" y="151.7">OTG_DATA7</text>
<text x="79.3" y="154.3">SD_CLK</text>
<text x="94" y="150.5">OTG_DATA6</text>
<text x="94" y="153">OTG_DATA7</text>
<text x="94.3" y="155.5">SD_CLK</text>
<text x="66.6" y="161.9">SD_D1</text>
<text x="66.6" y="159.3">SD_D0</text>
<text x="66.6" y="156.8">SD_CMD</text>
<text x="94" y="160.6">SD_D0</text>
<text x="94" y="158.1">SD_CMD</text>
<text x="254.6" y="159.3">PS_POR_B</text>
<text x="66.6" y="164.4">SD_D2</text>
<text x="66.6" y="167">SD_D3</text>
<text x="94" y="163.2">SD_D1</text>
<text x="94" y="165.7">SD_D2</text>
<text x="66.6" y="169.5">MMC_DATA0</text>
<text x="66.6" y="172">MMC_CMD</text>
<text x="94" y="170.8">MMC_DATA0</text>
<text x="94" y="173.3">MMC_CMD</text>
<text x="94" y="168.2">SD_D3</text>
<text x="66.6" y="177.1">MMC_DATA1</text>
<text x="66.6" y="179.7">MMC_DATA2</text>
<text x="76.8" y="174.6">MMC_CCLK</text>
<text x="94" y="175.9">MMC_CCLK</text>
<text x="94" y="178.4">MMC_DATA1</text>
<text x="66.6" y="182.2">MMC_DATA3</text>
<text x="66.6" y="184.7">ETH_MDC</text>
<text x="94" y="180.9">MMC_DATA2</text>
<text x="94" y="183.5">MMC_DATA3</text>
<text x="66.6" y="187.3">ETH_MDIO</text>
<text x="94" y="186">ETH_MDC</text>
<text x="94" y="188.6">ETH_MDIO</text>
<text x="66.6" y="192.4">PS_SRST_B</text>
</g>
</svg>
